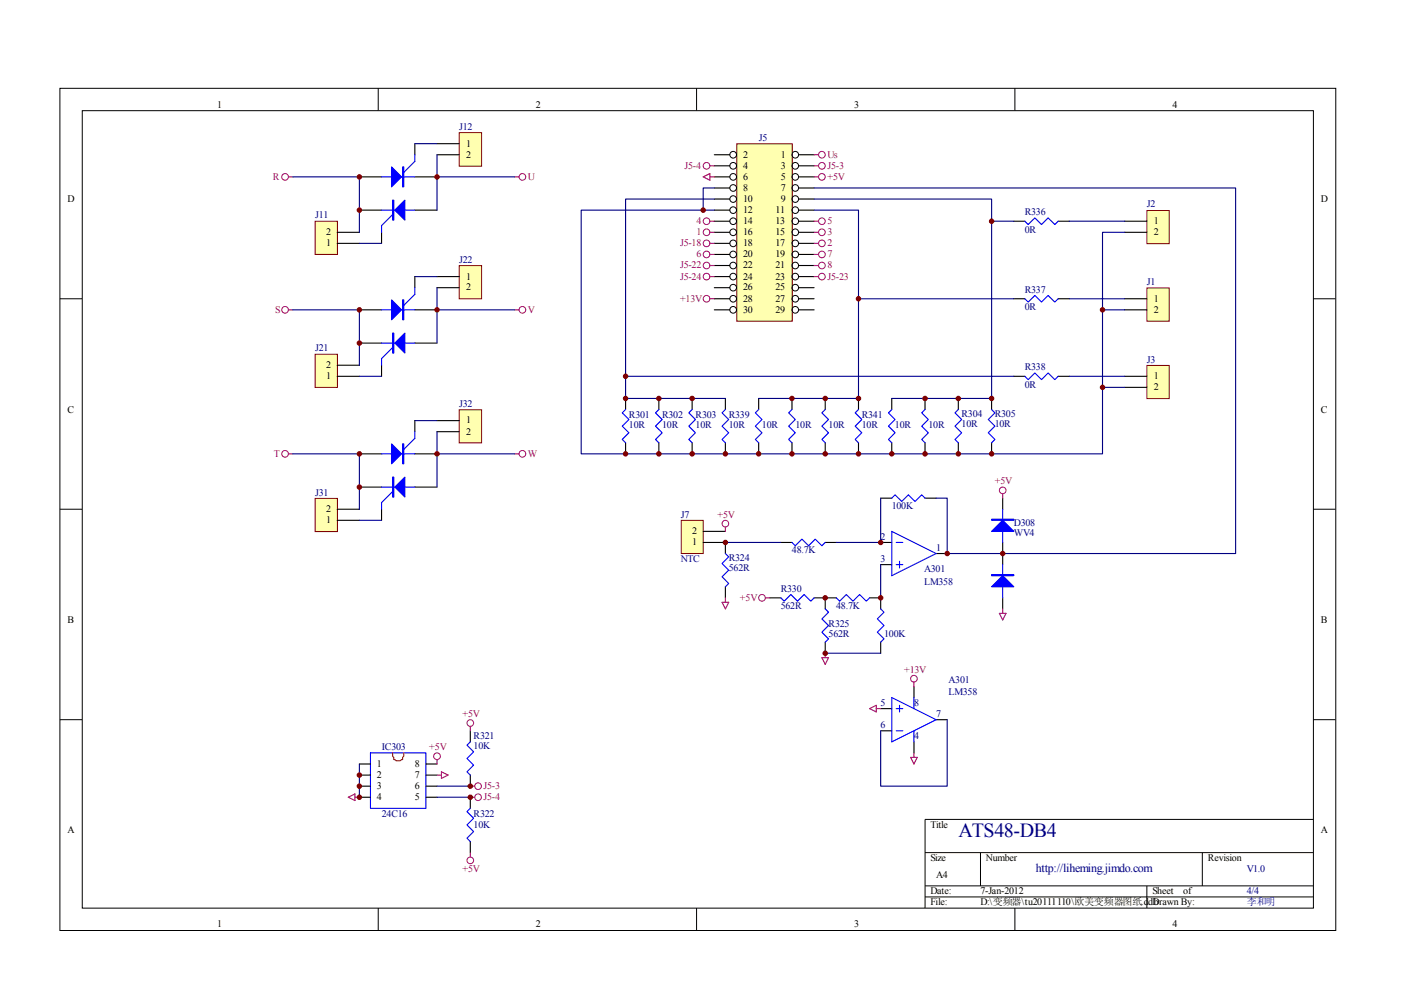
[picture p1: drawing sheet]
<svg xmlns="http://www.w3.org/2000/svg" width="297mm" height="210mm" viewBox="0 0 297 210" stroke-linecap="round" stroke-linejoin="round" font-family="sans-serif">
<g fill="none" stroke="#000" stroke-width=".21">
<path d="M12.7 18.7h270.5v178.6h-270.5zM80.2 18.7v4.7M147.7 18.7v4.7M215.2 18.7v4.7M17.4 23.5h261.1v169h-261.1zM12.7 63.3h4.7M278.4 63.3h4.7M12.7 108h4.7M278.4 108h4.7M12.7 152.6h4.7M278.4 152.6h4.7M278.4 173.7h-82.3v18.8"/>
<path d="M80.2 192.5v4.7M147.7 192.5v4.7M196.1 180.8h82.3M196.1 187.8h82.3M196.1 190.2h82.3M207.9 180.8v7M215.2 192.5v4.7M243.2 187.8v4.7M254.9 180.8v7"/>
</g>
<path d="M156.3 30.6h11.7v37.5h-11.7z" fill="#ffffb0"/>
<path d="M156.2 30.5h11.8v37.6h-11.8z" fill="none" stroke="#800000" stroke-width=".21"/>
<g fill="none" stroke="#000" stroke-width=".21">
<circle cx="155.4" cy="32.8" r=".71"/>
<circle cx="155.4" cy="35.2" r=".71"/>
<circle cx="155.4" cy="39.9" r=".71"/>
<circle cx="155.4" cy="37.5" r=".71"/>
<circle cx="168.6" cy="35.2" r=".71"/>
<circle cx="168.6" cy="32.8" r=".71"/>
<circle cx="168.6" cy="37.5" r=".7"/>
<circle cx="168.6" cy="39.9" r=".7"/>
<circle cx="155.4" cy="51.6" r=".71"/>
<circle cx="155.4" cy="49.2" r=".71"/>
<circle cx="155.4" cy="44.6" r=".71"/>
<circle cx="155.4" cy="53.9" r=".71"/>
<circle cx="155.4" cy="46.9" r=".71"/>
<circle cx="155.4" cy="56.3" r=".71"/>
<circle cx="155.4" cy="42.2" r=".71"/>
<circle cx="155.4" cy="58.6" r=".71"/>
<circle cx="168.6" cy="51.6" r=".71"/>
<circle cx="168.6" cy="49.2" r=".71"/>
<circle cx="168.6" cy="44.6" r=".7"/>
<circle cx="168.6" cy="53.9" r=".7"/>
<circle cx="168.6" cy="46.9" r=".7"/>
<circle cx="168.6" cy="56.3" r=".7"/>
<circle cx="168.6" cy="42.2" r=".7"/>
<circle cx="168.6" cy="58.6" r=".7"/>
<circle cx="155.4" cy="65.7" r=".71"/>
<circle cx="155.4" cy="63.3" r=".71"/>
<circle cx="155.4" cy="61" r=".71"/>
<circle cx="168.6" cy="65.7" r=".71"/>
<circle cx="168.6" cy="63.3" r=".7"/>
<circle cx="168.6" cy="61" r=".7"/>
</g>
<g fill="none" stroke="#000" stroke-width=".23">
<path d="M76.2 37.5h4.7M88 37.5h4.7M88 30.5v2.3M151.4 32.8h3.3M151.4 35.2h3.3M151.4 37.5h3.3M151.4 39.9h3.3M169.3 32.8h3.3M169.3 35.2h3.3M169.3 37.5h3.3M169.3 39.9h3.3M76.2 44.6h4.7"/>
<path d="M80.9 49.3v2.3M88 44.6h4.7M88 58.6v2.4M151.4 42.2h3.3M151.4 44.6h3.3M151.4 46.9h3.3M151.4 49.3h3.3M151.4 51.6h3.3M151.4 53.9h3.3M151.4 56.3h3.3M151.4 58.6h3.3M169.3 42.2h3.3"/>
<path d="M169.3 44.6h3.3M169.3 46.9h3.3M169.3 49.3h3.3M169.3 51.6h3.3M169.3 53.9h3.3M169.3 56.3h3.3M169.3 58.6h3.3M76.2 65.7h4.7M76.2 72.7h4.7M80.9 77.4v2.4M88 65.7h4.7M88 72.7h4.7"/>
<path d="M151.4 61h3.3M151.4 63.3h3.3M151.4 65.7h3.3M169.3 61h3.3M169.3 63.3h3.3M169.3 65.7h3.3M76.2 96.2h4.7M88 89.2v2.3M88 96.2h4.7M210.2 84.5v2.3M210.2 93.9v2.3M76.2 103.3h4.7"/>
<path d="M80.9 108v2.3M88 103.3h4.7"/>
</g>
<g fill="none" stroke="#a1006a" stroke-width=".21">
<circle cx="60.4" cy="37.5" r=".71"/>
<circle cx="110.8" cy="37.5" r=".71"/>
<circle cx="149.8" cy="35.2" r=".71"/>
<circle cx="174.3" cy="32.8" r=".71"/>
<circle cx="174.3" cy="35.2" r=".71"/>
<circle cx="174.3" cy="37.5" r=".71"/>
<circle cx="149.8" cy="51.6" r=".71"/>
<circle cx="149.8" cy="49.2" r=".71"/>
<circle cx="149.8" cy="53.9" r=".71"/>
<circle cx="149.8" cy="46.9" r=".71"/>
<circle cx="149.8" cy="56.3" r=".71"/>
<circle cx="149.8" cy="58.6" r=".71"/>
<circle cx="174.3" cy="49.2" r=".71"/>
<circle cx="174.3" cy="51.6" r=".71"/>
<circle cx="174.3" cy="53.9" r=".71"/>
<circle cx="174.3" cy="56.3" r=".71"/>
<circle cx="174.3" cy="46.9" r=".71"/>
<circle cx="174.3" cy="58.6" r=".71"/>
<circle cx="60.4" cy="65.7" r=".71"/>
<circle cx="110.8" cy="65.7" r=".71"/>
<circle cx="149.8" cy="63.3" r=".71"/>
<circle cx="60.4" cy="96.2" r=".71"/>
<circle cx="110.8" cy="96.2" r=".71"/>
</g>
<g fill="none" stroke="#a1006a" stroke-width=".23">
<path d="M61.1 37.5h1M109.1 37.5h1M149.1 37.5l1.4-.7v1.4zM150.5 35.2h.9M150.5 37.5h.9M172.6 32.8h1M172.6 35.2h1M172.6 37.5h1M150.5 56.3h.9M150.5 58.6h.9M150.5 51.6h.9M150.5 53.9h.9"/>
<path d="M150.5 49.3h.9M150.5 46.9h.9M172.6 56.3h1M172.6 58.6h1M172.6 51.6h1M172.6 53.9h1M172.6 49.3h1M172.6 46.9h1M61.1 65.7h1M109.1 65.7h1M150.5 63.3h.9M61.1 96.2h1"/>
<path d="M109.1 96.2h1"/>
</g>
<path d="M62.1 37.5h14.1v7.1M109.1 37.5h-16.4v7.1M151.4 39.9h-2.3v4.7h2.3M62.1 65.7h14.1v7M109.1 65.7h-16.4v7M62.1 96.2h14.1v7.1M109.1 96.2h-16.4v7.1" fill="none" stroke="#000080" stroke-width=".23"/>
<g fill="none" stroke="#00f" stroke-width=".23">
<path d="M80.9 37.5h7.1M88 32.8v1.4l-2.4 2.4M80.9 44.6h7.1M83.2 45.5l-2.3 2.3v1.5M80.9 65.7h7.1M80.9 72.7h7.1M83.2 73.7l-2.3 2.3v1.4M88 61v1.4l-2.4 2.4M80.9 96.2h7.1M88 91.5v1.4l-2.4 2.4M210.2 86.8l.7 .7-1.4 1.4 1.4 1.5-1.4 1.4 1.4 1.4-.7 .7M80.9 103.3h7.1"/>
<path d="M83.2 104.2l-2.3 2.4v1.4"/>
</g>
<g fill="#00f" stroke="#00f" stroke-width=".23">
<path d="M83 35.4l2.1 2.1-2.1 2.1z"/>
<path d="M83 63.6l2.1 2.1-2.1 2.1z"/>
<path d="M83 94.1l2.1 2.1-2.1 2.1z"/>
<path d="M85.8 42.4v4.3l-2.1-2.1z"/>
<path d="M83.7 72.7l2.1-2.1v4.3z"/>
<path d="M83.7 103.3l2.1-2.1v4.2z"/>
<path d="M85.4 35.4h.2v4.2h-.2z" fill-rule="evenodd"/>
<path d="M85.4 63.6h.2v4.2h-.2z" fill-rule="evenodd"/>
<path d="M85.4 94.1h.2v4.2h-.2z" fill-rule="evenodd"/>
<path d="M83.2 42.4h.3v4.3h-.3z" fill-rule="evenodd"/>
<path d="M83.2 70.6h.3v4.3h-.3z" fill-rule="evenodd"/>
<path d="M83.2 101.2h.3v4.2h-.3z" fill-rule="evenodd"/>
</g>
<g fill="#800000" stroke="#800000" stroke-width=".21">
<circle cx="76.2" cy="37.5" r=".47"/>
<circle cx="76.2" cy="96.2" r=".47"/>
<circle cx="76.2" cy="65.7" r=".47"/>
</g>
<path d="M97.5 28.2h4.6v7h-4.6z" fill="#ffffb0"/>
<path d="M97.4 28.1h4.7v7.1h-4.7z" fill="none" stroke="#800000" stroke-width=".21"/>
<path d="M92.7 30.5h4.7M92.7 32.8h4.7" fill="none" stroke="#000" stroke-width=".23"/>
<path d="M97.5 56.4h4.6v6.9h-4.6z" fill="#ffffb0"/>
<path d="M97.4 56.3h4.7v7h-4.7z" fill="none" stroke="#800000" stroke-width=".21"/>
<path d="M92.7 58.6h4.7M92.7 61h4.7" fill="none" stroke="#000" stroke-width=".23"/>
<path d="M97.5 87h4.6v6.9h-4.6z" fill="#ffffb0"/>
<path d="M97.4 86.9h4.7v7h-4.7z" fill="none" stroke="#800000" stroke-width=".21"/>
<path d="M92.7 89.2h4.7M92.7 91.5h4.7" fill="none" stroke="#000" stroke-width=".23"/>
<path d="M66.9 105.8h4.6v6.9h-4.6z" fill="#ffffb0"/>
<path d="M66.8 105.7h4.7v7h-4.7z" fill="none" stroke="#800000" stroke-width=".21"/>
<path d="M71.5 110.3h4.7M71.5 108h4.7" fill="none" stroke="#000" stroke-width=".23"/>
<path d="M66.9 75.2h4.6v6.9h-4.6z" fill="#ffffb0"/>
<path d="M66.8 75.1h4.7v7h-4.7z" fill="none" stroke="#800000" stroke-width=".21"/>
<path d="M71.5 79.8h4.7M71.5 77.4h4.7" fill="none" stroke="#000" stroke-width=".23"/>
<path d="M66.9 47h4.6v6.9h-4.6z" fill="#ffffb0"/>
<path d="M66.8 46.9h4.7v7h-4.7z" fill="none" stroke="#800000" stroke-width=".21"/>
<path d="M71.5 51.6h4.7M71.5 49.3h4.7" fill="none" stroke="#000" stroke-width=".23"/>
<path d="M88 30.5h4.7M92.7 32.8v4.7M76.2 51.6h4.7M76.2 44.6v4.7M88 58.6h4.7M76.2 72.7v4.7M76.2 79.8h4.7M92.7 61v4.7M88 89.2h4.7M92.7 91.5v4.7M76.2 103.3v4.7M76.2 110.3h4.7" fill="none" stroke="#000080" stroke-width=".23"/>
<g fill="#800000" stroke="#800000" stroke-width=".21">
<circle cx="92.7" cy="37.5" r=".47"/>
<circle cx="76.2" cy="44.6" r=".47"/>
<circle cx="76.2" cy="72.7" r=".47"/>
<circle cx="76.2" cy="103.3" r=".47"/>
<circle cx="92.7" cy="96.2" r=".47"/>
<circle cx="92.7" cy="65.7" r=".47"/>
</g>
<path d="M144.5 110.4h4.6v7h-4.6z" fill="#ffffb0"/>
<path d="M144.4 110.3h4.7v7.1h-4.7z" fill="none" stroke="#800000" stroke-width=".21"/>
<g fill="none" stroke="#000" stroke-width=".23">
<path d="M132.6 84.5v2.3M132.6 93.9v2.3M139.7 84.5v2.3M139.7 93.9v2.3M146.7 84.5v2.3M146.7 93.9v2.3M153.8 84.5v2.3M153.8 93.9v2.3M160.9 84.5v2.3M160.9 93.9v2.3M167.9 84.5v2.3M167.9 93.9v2.3"/>
<path d="M175 84.5v2.3M175 93.9v2.3M182 84.5v2.3M182 93.9v2.3M189.1 84.5v2.3M189.1 93.9v2.3M196.1 84.5v2.3M196.1 93.9v2.3M203.2 84.5v2.3M203.2 93.9v2.3M149.1 115h4.7v2.4M149.1 112.7h4.7"/>
<path d="M165.6 115h2.3M175 115h2.3M186.7 115h2.4M186.7 119.7h2.4M186.7 105.6h2.4M196.1 105.6h2.4M198.5 117.4h2.3M212.6 105.6v2.4M212.6 115v4.7M153.8 124.4v2.4M163.2 126.8h2.4M172.6 126.8h4.7"/>
<path d="M175 126.8v2.3M175 136.2v2.3M184.4 126.8h2.3v2.3M186.7 136.2v2.3M212.6 126.8v2.3M99.7 154.9v2.4M186.7 154.9h2.4M186.7 150.2h2.4M193.8 145.5v2.4M193.8 157.3v2.3M198.5 152.6h2.3M76.2 162h2.3"/>
<path d="M76.2 164.3h2.3M76.2 166.7h2.3M76.2 169h2.3M90.3 162h2.4M90.3 164.3h2.4M90.3 166.7h2.4M90.3 169h2.4M99.7 164.3v2.4M99.7 169v2.4M99.7 178.4v2.4"/>
</g>
<g fill="none" stroke="#00f" stroke-width=".23">
<path d="M132.6 86.8l-.7 .7 1.4 1.4-1.4 1.5 1.4 1.4-1.4 1.4 .7 .7M139.7 86.8l-.7 .7 1.4 1.4-1.4 1.5 1.4 1.4-1.4 1.4 .7 .7M146.7 86.8l-.7 .7 1.4 1.4-1.4 1.5 1.4 1.4-1.4 1.4 .7 .7M153.8 86.8l-.7 .7 1.4 1.4-1.4 1.5 1.4 1.4-1.4 1.4 .7 .7M160.9 86.8l-.8 .7 1.5 1.4-1.5 1.5 1.5 1.4-1.5 1.4 .8 .7M167.9 86.8l-.7 .7 1.4 1.4-1.4 1.5 1.4 1.4-1.4 1.4 .7 .7M175 86.8l-.7 .7 1.4 1.4-1.4 1.5 1.4 1.4-1.4 1.4 .7 .7M182 86.8l-.7 .7 1.4 1.4-1.4 1.5 1.4 1.4-1.4 1.4 .7 .7M189.1 86.8l-.7 .7 1.4 1.4-1.4 1.5 1.4 1.4-1.4 1.4 .7 .7M196.1 86.8l-.7 .7 1.4 1.4-1.4 1.5 1.4 1.4-1.4 1.4 .7 .7M203.2 86.8l-.7 .7 1.4 1.4-1.4 1.5 1.4 1.4-1.4 1.4 .7 .7M153.8 117.4l.7 .7-1.4 1.4 1.4 1.4-1.4 1.4 1.4 1.4-.7 .7"/>
<path d="M167.9 115l.7 .7 1.4-1.4 1.4 1.4 1.4-1.4 1.5 1.4 .7-.7M189.1 105.6l.7-.7 1.4 1.4 1.4-1.4 1.4 1.4 1.4-1.4 .7 .7M189.1 112.7l9.4 4.7-9.4 4.7zM190 115h1.4M190 119.7h1.4M190.7 119v1.4M212.6 108v7M212.6 119.7v7.1M165.6 126.8l.7 .7 1.4-1.4 1.4 1.4 1.4-1.4 1.4 1.4 .7-.7M175 129.1l.7 .7-1.4 1.4 1.4 1.4-1.4 1.4 1.4 1.4-.7 .8M177.3 126.8l.7 .7 1.4-1.4 1.4 1.4 1.5-1.4 1.4 1.4 .7-.7M186.7 129.1l.7 .7-1.4 1.4 1.4 1.4-1.4 1.4 1.4 1.4-.7 .8"/>
<path d="M78.5 159.6h11.8v11.8h-11.8zM99.7 157.3l-.7 .7 1.4 1.4-1.4 1.4 1.4 1.4-1.4 1.4 .7 .7M189.1 147.9l9.4 4.7-9.4 4.7zM190 154.9h1.4M190 150.2h1.4M190.7 149.5v1.4M193.8 147.9v2.3M193.8 154.9v2.4M99.7 171.4l-.7 .7 1.4 1.4-1.4 1.4 1.4 1.4-1.4 1.4 .7 .7"/>
</g>
<g fill="#00f" stroke="#00f" stroke-width=".23">
<path d="M212.6 122.1l2.3 2.3h-4.7z"/>
<path d="M210.2 112.7l2.4-2.4 2.3 2.4z"/>
<path d="M210.2 121.8h4.7v.3h-4.7z" fill-rule="evenodd"/>
<path d="M210.2 110.1h4.7v.2h-4.7z" fill-rule="evenodd"/>
</g>
<g fill="none" stroke="#a1006a" stroke-width=".21">
<circle cx="153.8" cy="111" r=".7"/>
<circle cx="212.6" cy="104" r=".71"/>
<circle cx="161.6" cy="126.8" r=".71"/>
<circle cx="99.7" cy="153.3" r=".7"/>
<circle cx="193.8" cy="143.9" r=".71"/>
<circle cx="92.7" cy="160.3" r=".71"/>
<circle cx="101.4" cy="169" r=".7"/>
<circle cx="101.4" cy="166.7" r=".7"/>
<circle cx="99.7" cy="182.4" r=".7"/>
</g>
<g fill="none" stroke="#a1006a" stroke-width=".23">
<path d="M153.8 111.7v1M212.6 104.7v.9M153.1 127.7h1.4l-.7 1.4zM153.8 126.8v.9M162.3 126.8h.9M174.3 139.4h1.4l-.7 1.5zM175 138.5v.9M211.9 130h1.4l-.7 1.5zM212.6 129.1v.9M99.7 154v.9M184.4 150.2l1.4-.7v1.4zM185.8 150.2h.9"/>
<path d="M193.8 144.6v.9M193.8 159.6v1M73.8 169l1.5-.7v1.4zM75.3 169h.9M92.7 161.1v.9M92.7 164.3h.9M93.6 163.6l1.4 .7-1.4 .7zM99.7 166.7h1M99.7 169h1M193.1 160.6h1.4l-.7 1.4zM99.7 180.8v.9"/>
</g>
<g fill="none" stroke="#000080" stroke-width=".23">
<path d="M172.6 39.9h89.4v77.5h-61.2v-11.8h-2.3M149.1 44.6h-25.9v51.6h65.9M151.4 42.2h-18.8v42.3h21.2M172.6 42.2h37.6v42.3h-21.1M172.6 44.6h9.4v39.9h-21.1M153.8 115h11.8M186.7 105.6v9.4h-9.4M186.7 119.7v7.1M175 138.5h11.7M200.8 152.6v14.1h-14.1v-11.8M76.2 162v7M92.7 166.7h7"/>
<path d="M92.7 169h7"/>
</g>
<path d="M83.2 159.6v.7l.3 .3v.5a2.01 2.01 0 0 0 1.9 0v-.5l.2-.3v-.7" fill="none" stroke="#f00" stroke-width=".23"/>
<g fill="#800000" stroke="#800000" stroke-width=".21">
<circle cx="76.2" cy="169" r=".47"/>
<circle cx="76.2" cy="164.3" r=".47"/>
<circle cx="76.2" cy="166.7" r=".47"/>
<circle cx="99.7" cy="166.7" r=".47"/>
<circle cx="99.7" cy="169" r=".47"/>
</g>
<path d="M243.2 44.7h4.7v7h-4.7z" fill="#ffffb0"/>
<path d="M243.2 44.6h4.7v7.1h-4.7z" fill="none" stroke="#800000" stroke-width=".21"/>
<path d="M238.5 46.9h4.7M238.5 49.3h4.7" fill="none" stroke="#000" stroke-width=".23"/>
<path d="M243.2 61.1h4.7v7h-4.7z" fill="#ffffb0"/>
<path d="M243.2 61.1h4.7v7h-4.7z" fill="none" stroke="#800000" stroke-width=".21"/>
<path d="M238.5 63.3h4.7M238.5 65.7h4.7" fill="none" stroke="#000" stroke-width=".23"/>
<path d="M243.2 77.6h4.7v6.9h-4.7z" fill="#ffffb0"/>
<path d="M243.2 77.5h4.7v7h-4.7z" fill="none" stroke="#800000" stroke-width=".21"/>
<path d="M214.9 46.9h2.4M224.3 46.9h2.4M214.9 79.8h2.4M214.9 63.3h2.4M224.3 79.8h2.4M224.3 63.3h2.4M238.5 79.8h4.7M238.5 82.1h4.7" fill="none" stroke="#000" stroke-width=".23"/>
<g fill="#800000" stroke="#800000" stroke-width=".21">
<circle cx="153.8" cy="115" r=".47"/>
<circle cx="186.7" cy="115" r=".47"/>
<circle cx="186.7" cy="126.8" r=".47"/>
<circle cx="175" cy="126.8" r=".47"/>
<circle cx="175" cy="138.5" r=".47"/>
<circle cx="200.8" cy="117.4" r=".47"/>
<circle cx="212.6" cy="117.4" r=".47"/>
<circle cx="233.8" cy="65.7" r=".47"/>
<circle cx="233.8" cy="82.1" r=".47"/>
<circle cx="210.2" cy="46.9" r=".47"/>
<circle cx="196.1" cy="96.2" r=".47"/>
<circle cx="196.1" cy="84.5" r=".47"/>
<circle cx="167.9" cy="84.5" r=".47"/>
<circle cx="175" cy="84.5" r=".47"/>
<circle cx="149.1" cy="44.6" r=".47"/>
<circle cx="189.1" cy="96.2" r=".47"/>
<circle cx="182" cy="96.2" r=".47"/>
<circle cx="175" cy="96.2" r=".47"/>
<circle cx="167.9" cy="96.2" r=".47"/>
<circle cx="160.9" cy="96.2" r=".47"/>
<circle cx="132.6" cy="79.8" r=".47"/>
<circle cx="182" cy="84.5" r=".47"/>
<circle cx="182" cy="63.3" r=".47"/>
<circle cx="203.2" cy="96.2" r=".47"/>
<circle cx="203.2" cy="84.5" r=".47"/>
<circle cx="210.2" cy="84.5" r=".47"/>
<circle cx="210.2" cy="96.2" r=".47"/>
<circle cx="132.6" cy="96.2" r=".47"/>
<circle cx="132.6" cy="84.5" r=".47"/>
<circle cx="139.7" cy="96.2" r=".47"/>
<circle cx="139.7" cy="84.5" r=".47"/>
<circle cx="146.7" cy="96.2" r=".47"/>
<circle cx="146.7" cy="84.5" r=".47"/>
<circle cx="153.8" cy="96.2" r=".47"/>
</g>
<path d="M217.3 46.9l.7 .7 1.4-1.4 1.4 1.4 1.4-1.4 1.4 1.4 .7-.7M217.3 63.3l.7 .7 1.4-1.4 1.4 1.4 1.4-1.4 1.4 1.4 .7-.7M217.3 79.8l.7 .7 1.4-1.4 1.4 1.4 1.4-1.4 1.4 1.4 .7-.7" fill="none" stroke="#00f" stroke-width=".23"/>
<path d="M210.2 46.9h4.7M226.7 46.9h11.8M238.5 49.3h-4.7v46.9h-44.7M132.6 79.8h82.3M182 63.3h32.9M226.7 63.3h11.8M226.7 79.8h11.8M233.8 65.7h4.7M233.8 82.1h4.7" fill="none" stroke="#000080" stroke-width=".23"/>
<text font-size="4.2" fill="#000080" x="203.2" y="177.4">ATS48-DB4</text>
<text font-size="2.5" fill="#000080" x="219.6" y="184.8">http://liheming.jimdo.com</text>
<g font-size="2.1">
<text x="46.1" y="22.9">1</text>
<text x="113.6" y="22.9">2</text>
<text x="181.1" y="22.9">3</text>
<text x="248.6" y="22.9">4</text>
<text x="98.8" y="31.1">1</text>
<text x="98.8" y="33.5">2</text>
<text x="157.6" y="33.5">2</text>
<text x="157.6" y="35.7">4</text>
<text x="165.5" y="33.5">1</text>
<text x="165.5" y="35.7">3</text>
<text x="157.6" y="38.1">6</text>
<text x="157.6" y="40.5">8</text>
<text x="165.5" y="38.1">5</text>
<text x="165.5" y="40.5">7</text>
<text x="14.3" y="42.8">D</text>
<text x="157.6" y="42.8">10</text>
<text x="157.6" y="45.1">12</text>
<text x="157.6" y="47.5">14</text>
<text x="164.4" y="45.1">11</text>
<text x="164.4" y="47.5">13</text>
<text x="165.5" y="42.8">9</text>
<text x="244.6" y="47.5">1</text>
<text x="280.1" y="42.8">D</text>
<text x="69.2" y="52.2">1</text>
<text x="69.2" y="49.9">2</text>
<text x="157.6" y="49.9">16</text>
<text x="157.6" y="52.2">18</text>
<text x="164.4" y="49.9">15</text>
<text x="164.4" y="52.2">17</text>
<text x="244.6" y="49.9">2</text>
<text x="98.8" y="59.3">1</text>
<text x="157.6" y="54.5">20</text>
<text x="157.6" y="56.9">22</text>
<text x="157.6" y="59.3">24</text>
<text x="164.4" y="54.5">19</text>
<text x="164.4" y="56.9">21</text>
<text x="164.4" y="59.3">23</text>
<text x="98.8" y="61.6">2</text>
<text x="157.6" y="61.6">26</text>
<text x="157.6" y="63.9">28</text>
<text x="164.4" y="61.6">25</text>
<text x="164.4" y="63.9">27</text>
<text x="244.6" y="63.9">1</text>
<text x="157.6" y="66.3">30</text>
<text x="164.4" y="66.3">29</text>
<text x="244.6" y="66.3">2</text>
<text x="69.2" y="80.4">1</text>
<text x="69.2" y="78.1">2</text>
<text x="244.6" y="80.4">1</text>
<text x="244.6" y="82.7">2</text>
<text x="14.3" y="87.5">C</text>
<text x="98.8" y="89.8">1</text>
<text x="280.1" y="87.5">C</text>
<text x="98.8" y="92.1">2</text>
<text x="69.2" y="110.9">1</text>
<text x="69.2" y="108.6">2</text>
<text x="146.7" y="113.3">2</text>
<text x="146.7" y="115.6">1</text>
<text x="14.3" y="132.1">B</text>
<text x="280.1" y="132.1">B</text>
<text x="79.9" y="162.6">1</text>
<text x="79.9" y="164.9">2</text>
<text x="79.9" y="167.3">3</text>
<text x="88" y="167.3">6</text>
<text x="88" y="164.9">7</text>
<text x="88" y="162.6">8</text>
<text x="79.9" y="169.6">4</text>
<text x="88" y="169.6">5</text>
<text x="14.3" y="176.7">A</text>
<text x="197.3" y="175.5">Title</text>
<text x="280.1" y="176.7">A</text>
<text x="197.3" y="182.6">Size</text>
<text x="209" y="182.6">Number</text>
<text x="256.1" y="182.6">Revision</text>
<text x="197.3" y="189.6">Date:</text>
<text x="197.3" y="192">File:</text>
<text x="198.5" y="186.1">A4</text>
<text x="207.9" y="189.6">7-Jan-2012</text>
<text x="207.9" y="192">D:\变频器\tu20111110\欧美变频器图纸.ddb</text>
<text x="244.3" y="189.6">Sheet</text>
<text x="244.3" y="192">Drawn By:</text>
<text x="250.9" y="189.6">of</text>
<text x="46.1" y="196.6">1</text>
<text x="113.6" y="196.6">2</text>
<text x="181.1" y="196.6">3</text>
<text x="248.6" y="196.6">4</text>
</g>
<g font-size="2.1" fill="#000080">
<text x="97.4" y="27.5">J12</text>
<text x="160.9" y="29.9">J5</text>
<text x="66.8" y="46.3">J11</text>
<text x="217.3" y="45.6">R336</text>
<text x="243.2" y="44">J2</text>
<text x="217.3" y="49.4">0R</text>
<text x="97.4" y="55.7">J22</text>
<text x="217.3" y="62.1">R337</text>
<text x="217.3" y="65.8">0R</text>
<text x="243.2" y="60.5">J1</text>
<text x="66.8" y="74.5">J21</text>
<text x="243.2" y="76.9">J3</text>
<text x="217.3" y="78.5">R338</text>
<text x="217.3" y="82.3">0R</text>
<text x="97.4" y="86.3">J32</text>
<text x="133.3" y="88.6">R301</text>
<text x="140.4" y="88.6">R302</text>
<text x="147.5" y="88.6">R303</text>
<text x="154.5" y="88.6">R339</text>
<text x="182.7" y="88.6">R341</text>
<text x="203.9" y="88.4">R304</text>
<text x="210.9" y="88.4">R305</text>
<text x="133.3" y="90.7">10R</text>
<text x="140.4" y="90.7">10R</text>
<text x="147.5" y="90.7">10R</text>
<text x="154.5" y="90.7">10R</text>
<text x="161.5" y="90.7">10R</text>
<text x="168.7" y="90.7">10R</text>
<text x="175.7" y="90.7">10R</text>
<text x="182.7" y="90.7">10R</text>
<text x="189.7" y="90.7">10R</text>
<text x="196.8" y="90.7">10R</text>
<text x="203.9" y="90.5">10R</text>
<text x="210.9" y="90.5">10R</text>
<text x="66.8" y="105.1">J31</text>
<text x="189.1" y="107.9">100K</text>
<text x="144.4" y="109.7">J7</text>
<text x="215" y="111.6">D308</text>
<text x="215" y="113.7">WV4</text>
<text x="144.4" y="119.1">NTC</text>
<text x="154.5" y="118.9">R324</text>
<text x="167.9" y="117.3">48.7K</text>
<text x="186.7" y="114.5">2</text>
<text x="186.7" y="119.1">3</text>
<text x="198.5" y="116.8">1</text>
<text x="154.5" y="121">562R</text>
<text x="165.5" y="125.5">R330</text>
<text x="195.9" y="121.3">A301</text>
<text x="195.9" y="124.1">LM358</text>
<text x="165.5" y="129">562R</text>
<text x="177.3" y="129">48.7K</text>
<text x="175.7" y="133">R325</text>
<text x="175.7" y="135.1">562R</text>
<text x="187.5" y="135.1">100K</text>
<text x="186.7" y="149.7">5</text>
<text x="193.8" y="149.7">8</text>
<text x="201.1" y="144.7">A301</text>
<text x="201.1" y="147.3">LM358</text>
<text x="186.7" y="154.4">6</text>
<text x="198.5" y="152">7</text>
<text x="80.9" y="159.1">IC303</text>
<text x="100.4" y="156.7">R321</text>
<text x="100.4" y="158.8">10K</text>
<text x="193.8" y="156.7">4</text>
<text x="80.9" y="173.2">24C16</text>
<text x="100.4" y="173.2">R322</text>
<text x="100.4" y="175.5">10K</text>
<text x="264.3" y="184.9">V1.0</text>
<text x="264.3" y="192">李和明</text>
<text x="264.3" y="189.6">4/4</text>
</g>
<g font-size="2.1" fill="#a1006a">
<text x="145.1" y="35.7">J5-4</text>
<text x="175.4" y="33.5">Us</text>
<text x="175.4" y="35.7">J5-3</text>
<text x="57.8" y="38.1">R</text>
<text x="111.9" y="38.1">U</text>
<text x="175.4" y="38.1">+5V</text>
<text x="147.7" y="47.5">4</text>
<text x="175.4" y="47.5">5</text>
<text x="144.2" y="52.2">J5-18</text>
<text x="147.7" y="49.9">1</text>
<text x="175.4" y="52.2">2</text>
<text x="175.4" y="49.9">3</text>
<text x="144.2" y="56.9">J5-22</text>
<text x="144.2" y="59.3">J5-24</text>
<text x="147.7" y="54.5">6</text>
<text x="175.4" y="59.3">J5-23</text>
<text x="175.4" y="56.9">8</text>
<text x="175.4" y="54.5">7</text>
<text x="144.2" y="63.9">+13V</text>
<text x="58.3" y="66.3">S</text>
<text x="111.9" y="66.3">V</text>
<text x="58.1" y="96.9">T</text>
<text x="111.9" y="96.9">W</text>
<text x="210.9" y="102.7">+5V</text>
<text x="152.1" y="109.7">+5V</text>
<text x="156.9" y="127.4">+5V</text>
<text x="191.7" y="142.6">+13V</text>
<text x="98" y="152">+5V</text>
<text x="91" y="159.1">+5V</text>
<text x="102.5" y="167.3">J5-3</text>
<text x="102.5" y="169.6">J5-4</text>
<text x="98" y="184.9">+5V</text>
</g>
</svg>
